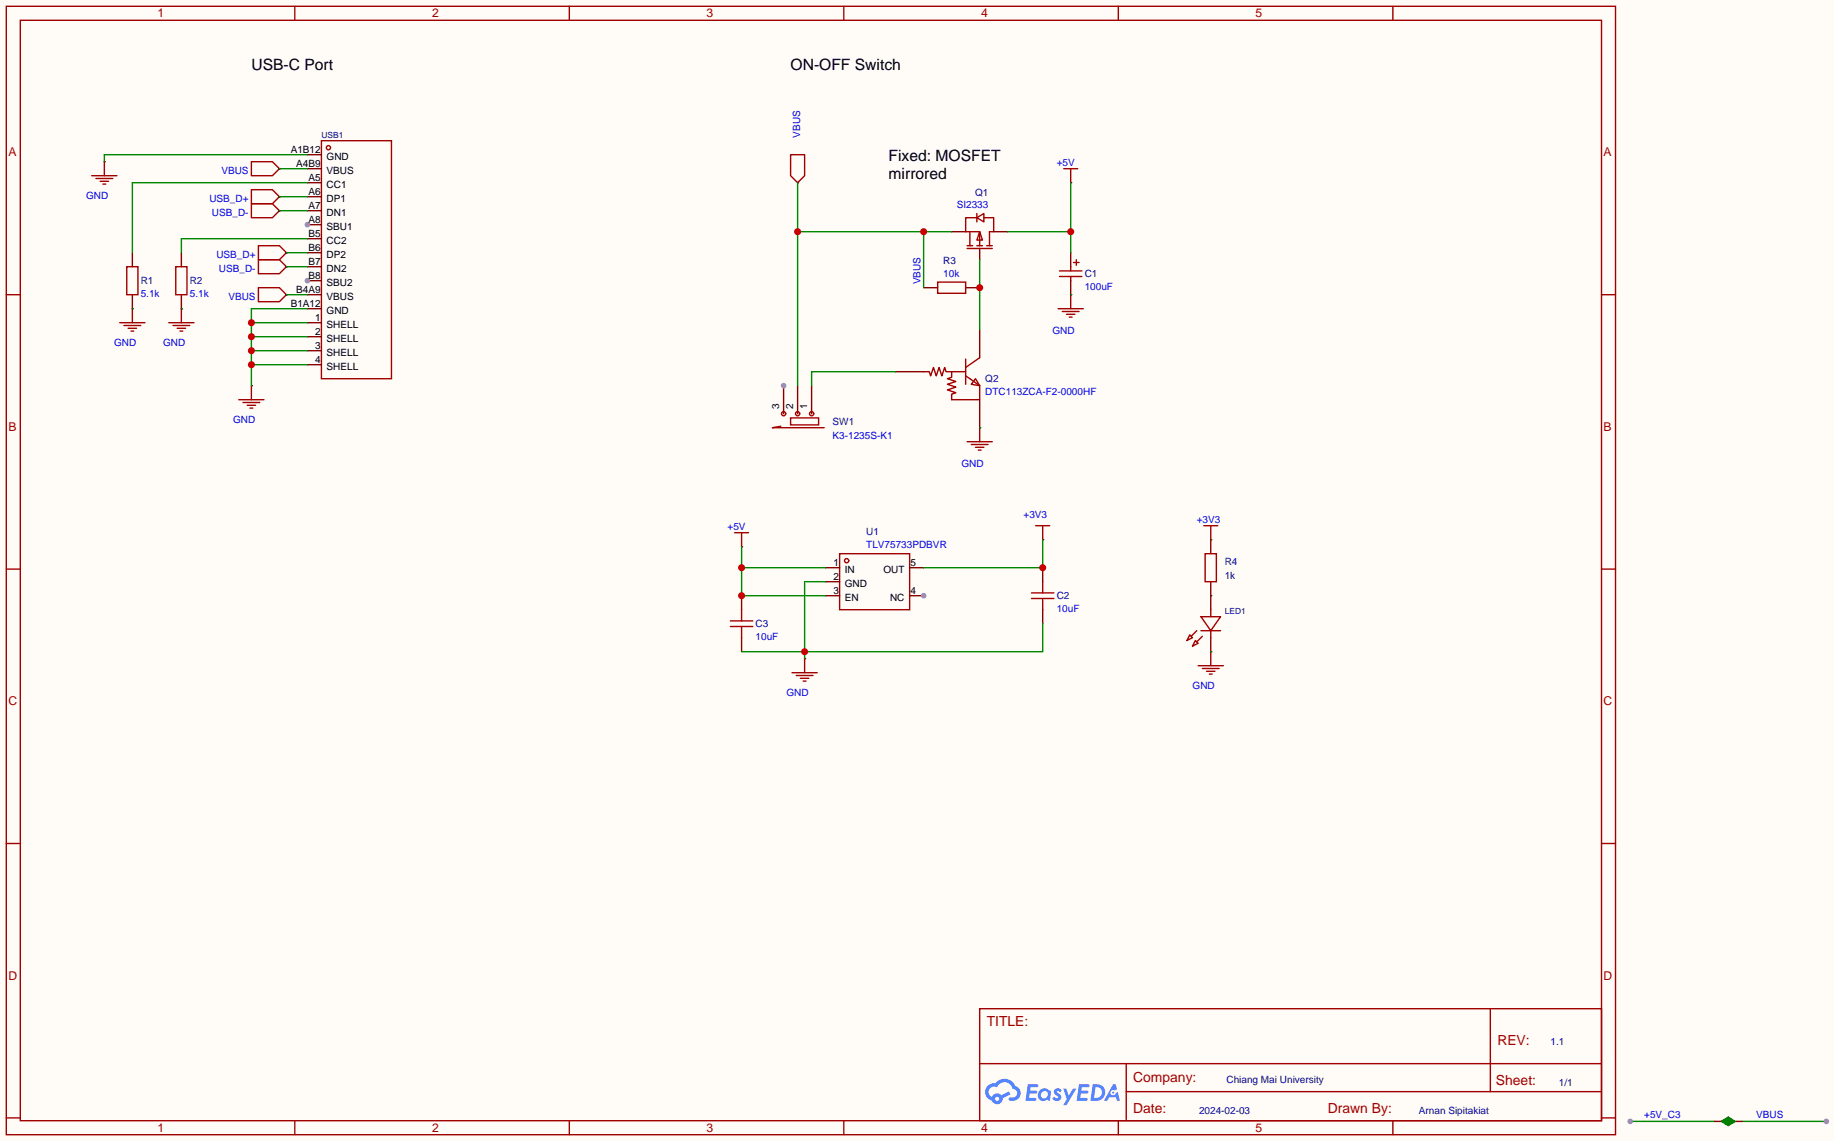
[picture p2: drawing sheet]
<svg xmlns="http://www.w3.org/2000/svg" width="333mm" height="207mm" viewBox="0 0 333 207" stroke-linecap="round" stroke-linejoin="round" font-family="sans-serif">
<path d="M0 0h332.6v207h-332.6z" fill="#fffcf7"/>
<g fill="none" stroke="#a10000" stroke-width=".25">
<path d="M1.1 1.1h291.9v204.8h-291.9zM3.7 3.7h286.7v199.6h-286.7zM53.5 1.1v2.6M103.3 1.1v2.6M153 1.1v2.6M202.8 1.1v2.6M252.6 1.1v2.6M1.1 53.5h2.6M290.4 53.5h2.6M1.1 103.3h2.6M290.4 103.3h2.6M1.1 153h2.6"/>
<path d="M290.4 153h2.6M177.7 183h112.7v20.3h-112.7zM177.7 193h112.7M204.2 198.1h86.2M204.2 193v10.1M270.3 183v15.1M1.1 202.8h2.6M53.5 203.3v2.6M103.3 203.3v2.6M153 203.3v2.6M202.8 203.3v2.6M252.6 203.3v2.6"/>
<path d="M290.4 202.8h2.6"/>
</g>
<g fill="#5487ff">
<path d="M191.3 197.6l.5-.2 .4 .1 .3 .3-.2 .4a.33 .33 0 0 0-.3-.3 .33 .33 0 0 0-.3 .2v.1a.89 .89 0 0 1 .6 1.3 1 1 0 0 1-1.5-.1l.4-.4 .5 .3 .2-.1v-.2a.88 .88 0 0 1-.6-1.4z"/>
<path d="M192.8 197.5h.6l.4 1.3 .8-1.3h.6l-1.8 3h-.6l.7-1.1z"/>
<path d="M186.4 196.7h.8a1.1 1.1 0 0 1 1.1 .2l-.1 .3-1.3 .1-.1 .6h1.1l.2 .2-.3 .3h-1.1l-.1 .8h1.2l.1 .4-.2 .1h-1.7z"/>
<path d="M195.7 196.7h.8a1.11 1.11 0 0 1 1.1 .2 .26 .26 0 0 1-.3 .4h-1.1l-.1 .6h1.1l.2 .2-.3 .3h-1.1l-.1 .8h1.2l.1 .4-.2 .1h-1.7z"/>
<path d="M201.9 196.7h.5l.2 .9-.4 .3a.5 .5 0 0 0-.8 .1 .5 .5 0 0 0 .3 .7 .5 .5 0 0 0 .7-.4l.3-.2 .4 1.6h-.5l-.2-.6h-1.2l-.4 .6h-.6z"/>
<path d="M198.2 196.7l-.4 3h.9a1.51 1.51 0 0 0 1.7-1.5 1.51 1.51 0 0 0-1.7-1.5zM198.7 197.2a1 1 0 0 1 1.2 1.1 1 1 0 0 1-1.3 .9h-.2z"/>
<path d="M188.7 197.7a1.07 1.07 0 0 0-.3 1.6 1.07 1.07 0 0 0 1.5 .2l.5 .2 .2-1.6-.1-.2-.3-.1a1.02 1.02 0 0 0-1.5-.1zM188.7 198.6a.67 .67 0 0 1 1.3 0 .67 .67 0 0 1-1.3 0z"/>
<path d="M179.1 197a1.58 1.58 0 0 0 .8 2.7 1.01 1.01 0 0 0 1.1 .6 1.01 1.01 0 0 0 .9-1l1.4-.8-.3-.5-1.4 .7a1.03 1.03 0 0 0-1.7 .3 1 1 0 0 1-.5-1.4 1 1 0 0 1 1.4-.3 1.49 1.49 0 0 1 1.6-1 1.49 1.49 0 0 1 1.3 1.3 .82 .82 0 0 1 .7 1 .82 .82 0 0 1-1.2 .5 .31 .31 0 0 0-.3 .3 .31 .31 0 0 0 .3 .3 1.43 1.43 0 0 0 1.8-.9 1.43 1.43 0 0 0-.9-1.8 2.09 2.09 0 0 0-3.6-.5l-.8 .1zM180.5 199.4a.39 .39 0 0 1 .7 0 .39 .39 0 0 1-.7 0z"/>
<circle cx="201.9" cy="198.2" r=".19"/>
</g>
<path d="M142.1 70v5.1M144.7 70v5.1M147.2 70v5.1" fill="none" stroke="#870000" stroke-width=".25"/>
<circle cx="142.1" cy="70" r=".51" fill="#999"/>
<g fill="none" stroke="#a10000" stroke-width=".25">
<path d="M143.4 28.1h2.5v3.8l-1.2 1.2-1.3-1.2zM192.9 30.6h2.6M194.2 30.6v2.5M170.1 51.2h5v2h-5zM191.9 56h4.6M192.7 56.5h3M193.4 57h1.5M193.9 57.5h.5M194.2 53.5v2.5M141.6 77.3l-1.5 .3h9.4M143.4 75.8h5.1v1.3h-5.1zM177.7 77.6v2.5"/>
<path d="M175.4 80.1h4.6M176.1 80.6h3.1M176.9 81.2h1.5M177.4 81.7h.5M152.3 100.5h12.7v10.1h-12.7z"/>
<circle cx="142.1" cy="75.1" r=".38"/>
<circle cx="144.7" cy="75.1" r=".38"/>
<circle cx="147.2" cy="75.1" r=".38"/>
<circle cx="153.5" cy="101.7" r=".38"/>
</g>
<path d="M144.7 33.1h.1M194.2 33.1h.1M167.5 52.2h2.6M175.1 52.2h2.6M194.2 53.5h.1M177.7 77.6h.1M149.7 103h2.6M149.7 105.5h2.6M149.7 108.1h2.6M165 108.1h2.5" fill="none" stroke="#870000" stroke-width=".25"/>
<circle cx="167.5" cy="108.1" r=".51" fill="#999"/>
<g fill="none" stroke="#870000" stroke-width=".25">
<path d="M172.6 42h2.5M177.7 45.1v2M177.7 59.8v5.1M180.2 42h2.6M194.2 45.8v2.6M194.2 50.9v2.6M162.4 67.4h5.1M177.7 72.5v5.1M134.5 99.2h.1M189.1 97.9h.1M134.5 108.1v2.5M134.5 115.7v2.5"/>
<path d="M145.9 119.5h.1M165 103h2.5M189.1 103v2.5M189.1 110.6v2.6"/>
</g>
<g fill="none" stroke="#a10000" stroke-width=".25">
<path d="M177.2 39.5l1.2-.8v1.6zM177.2 39.5h-2.1v2.5h2.6v2.6M177.2 38.7v1.6M178.4 39.5h1.8v2.5h-.7v2.6M175.4 45.1h4.6M175.4 44.6h1M175.9 42v2.6M177.2 44.6h1M177.7 42l.5 1.6h-1zM178.9 44.6h1.1M192.2 49.1h4M192.2 50.2h4"/>
<path d="M194.2 48.4v.7M194.2 50.2v.7M194.7 47.6h1M195.2 47.1v1M167.5 67.4h1l.3 .8 .5-1.5 .5 1.5 .5-1.5 .5 1.5 .5-1.5 .3 .7h3.5M172.6 67.4v1.1l-.8 .2 1.6 .5-1.6 .5 1.6 .5-1.6 .5 1.6 .5-.8 .3v1h5.1v-2.5l-2.6-1.8M175.1 65.2v4.5M176.9 68.7l.8 1.3-1.6-.3zM177.7 64.9l-2.6 1.8M133.2 96.6h2.6M134.5 96.6v2.6M187.8 95.4h2.6"/>
<path d="M189.1 95.4v2.5M132.5 113.7h4M132.5 112.6h4M134.5 110.6v2M134.5 113.7v2M145.9 119.5v2.5M187.1 108.6h4M187.1 107.6h4M189.1 105.5v2.1M189.1 108.6v2M143.6 122h4.6M144.4 122.6h3"/>
<path d="M145.2 123.1h1.5M145.7 123.6h.5"/>
</g>
<path d="M177.7 47.1v12.7" fill="none" stroke="#008700" stroke-width=".25"/>
<circle cx="177.7" cy="52.2" r=".63" fill="#c00"/>
<path d="M144.7 33.1v36.9M144.7 42h27.9M167.5 42v10.2" fill="none" stroke="#008700" stroke-width=".25"/>
<g fill="#c00">
<circle cx="144.7" cy="42" r=".63"/>
<circle cx="167.5" cy="42" r=".63"/>
</g>
<path d="M194.2 33.1v12.7M182.8 42h11.4" fill="none" stroke="#008700" stroke-width=".25"/>
<circle cx="194.2" cy="42" r=".63" fill="#c00"/>
<path d="M134.5 99.2v8.9h15.2M134.5 103h15.2" fill="none" stroke="#008700" stroke-width=".25"/>
<g fill="#c00">
<circle cx="134.5" cy="103" r=".63"/>
<circle cx="134.5" cy="108.1" r=".63"/>
</g>
<path d="M149.7 105.5h-3.8v14M189.1 113.2v5h-54.6" fill="none" stroke="#008700" stroke-width=".25"/>
<circle cx="145.9" cy="118.2" r=".63" fill="#c00"/>
<path d="M189.1 97.9v5.1h-21.6" fill="none" stroke="#008700" stroke-width=".25"/>
<circle cx="189.1" cy="103" r=".63" fill="#c00"/>
<path d="M194.2 53.5h.1M162.4 67.4h-15.2v2.6M177.7 77.6h.1M295.7 203.5h15.2" fill="none" stroke="#008700" stroke-width=".25"/>
<circle cx="295.7" cy="203.5" r=".51" fill="#999"/>
<path d="M316 203.5h15.2" fill="none" stroke="#008700" stroke-width=".25"/>
<circle cx="331.2" cy="203.5" r=".51" fill="#999"/>
<path d="M55.8 28.1h2.5M55.8 30.6h2.5M55.8 33.1h2.5M55.8 35.7h2.5M55.8 38.2h2.5M55.8 40.8h2.5M310.9 203.5h1.3M314.7 203.5h1.3" fill="none" stroke="#870000" stroke-width=".25"/>
<path d="M312.2 203.5l1.2-.8 1.3 .8-1.3 .7z" fill="#008000" stroke="#008000" stroke-width=".25"/>
<g fill="none" stroke="#a10000" stroke-width=".25">
<path d="M58.3 25.5h12.7v43.2h-12.7z"/>
<circle cx="59.6" cy="26.8" r=".38"/>
</g>
<circle cx="55.8" cy="40.8" r=".51" fill="#999"/>
<path d="M55.8 43.3h2.5M55.8 45.8h2.5M55.8 48.4h2.5M55.8 50.9h2.5" fill="none" stroke="#870000" stroke-width=".25"/>
<circle cx="55.8" cy="50.9" r=".51" fill="#999"/>
<path d="M55.8 53.5h2.5M55.8 56h2.5M55.8 58.5h2.5M45.6 70h.1M55.8 61.1h2.5M55.8 63.6h2.5M55.8 66.2h2.5" fill="none" stroke="#870000" stroke-width=".25"/>
<path d="M43.3 72.5h4.6M44.1 73h3M44.8 73.5h1.6M45.3 74h.5M45.6 70v2.5" fill="none" stroke="#a10000" stroke-width=".25"/>
<path d="M45.6 58.5h10.2M55.8 56h-10.2v14M45.6 66.2h10.2M45.6 63.6h10.2M45.6 61.1h10.2" fill="none" stroke="#008700" stroke-width=".25"/>
<g fill="#c00">
<circle cx="45.6" cy="66.2" r=".63"/>
<circle cx="45.6" cy="63.6" r=".63"/>
<circle cx="45.6" cy="61.1" r=".63"/>
<circle cx="45.6" cy="58.5" r=".63"/>
</g>
<g fill="none" stroke="#a10000" stroke-width=".25">
<path d="M16.6 31.9h4.6M17.4 32.4h3M18.2 32.9h1.5M18.7 33.4h.5M18.9 29.3v2.6M45.6 29.3h3.8l1.3 1.3-1.3 1.3h-3.8zM45.6 34.4h3.8l1.3 1.3-1.3 1.3h-3.8zM45.6 37h3.8l1.3 1.2-1.3 1.3h-3.8zM21.7 58.5h4.6M22.5 59.1h3M23 48.4h2v5.1h-2zM23.2 59.6h1.6"/>
<path d="M24 56v2.5M30.6 58.5h4.6M31.4 59.1h3M31.9 48.4h2v5.1h-2zM32.1 59.6h1.6M32.9 56v2.5M46.9 52.2h3.8l1.2 1.3-1.2 1.2h-3.8zM46.9 44.6h3.8l1.2 1.2-1.2 1.3h-3.8zM46.9 47.1h3.8l1.2 1.3-1.2 1.3h-3.8zM23.7 60.1h.6M32.6 60.1h.5M218.3 95.4h2.6"/>
<path d="M219.6 95.4v2.5M215.8 115.2l.5 .5-1 .5zM216.8 116.2l.5 .5-1 .5zM217 114.4l-1 1M217.8 111.9h3.6l-1.8 2.5zM217.8 114.4h3.6M218.1 115.4l-1.1 1.1M218.6 100.5h2v5h-2zM219.6 110.6v1.3M219.6 114.4v1.3M219.6 118.2v2.6M217.3 120.8h4.6"/>
<path d="M218.1 121.3h3M218.8 121.8h1.5M219.3 122.3h.5"/>
</g>
<g fill="none" stroke="#870000" stroke-width=".25">
<path d="M18.9 29.3h.1M50.7 30.6h.1M50.7 35.7h.1M50.7 38.2h.1M24 56h.1M24 45.8v2.6M24 53.5v2.5M32.9 56h.1M32.9 45.8v2.6M32.9 53.5v2.5M51.9 53.5h.1M51.9 45.8h.1"/>
<path d="M51.9 48.4h.1M219.6 97.9h.1M219.6 97.9v2.6M219.6 118.2h.1M219.6 105.5v5.1M219.6 115.7v2.5"/>
</g>
<g fill="none" stroke="#008700" stroke-width=".25">
<path d="M50.7 30.6h5.1M50.7 35.7h5.1M50.7 38.2h5.1M55.8 33.1h-31.8v12.7M55.8 28.1h-36.9v1.2M24 56h.1M32.9 56h.1M51.9 53.5h3.9M51.9 45.8h3.9M51.9 48.4h3.9M55.8 43.3h-22.9v2.5M219.6 97.9h.1"/>
<path d="M219.6 118.2h.1M219.6 108.1h.1"/>
</g>
<g font-size="2.8">
<text x="45.6" y="12.7">USB-C Port</text>
<text x="143.4" y="12.7">ON-OFF Switch</text>
<text x="161.2" y="29.2">Fixed: MOSFET</text>
<text x="161.2" y="32.4">mirrored</text>
</g>
<g font-size="2.5" fill="#a00000">
<text x="178.9" y="186.2">TITLE:</text>
<text x="271.6" y="189.5">REV:</text>
<text x="205.5" y="196.4">Company:</text>
<text x="271.3" y="196.8">Sheet:</text>
<text x="205.5" y="201.9">Date:</text>
<text x="240.8" y="202">Drawn By:</text>
</g>
<g font-size="2.2" fill="#a00000">
<text x="28.6" y="3.1">1</text>
<text x="78.4" y="3.1">2</text>
<text x="128.1" y="3.1">3</text>
<text x="177.9" y="3.1">4</text>
<text x="227.7" y="3.1">5</text>
<text x="1.5" y="28.4">A</text>
<text x="290.8" y="28.4">A</text>
<text x="1.5" y="78.2">B</text>
<text x="290.8" y="78.2">B</text>
<text x="1.5" y="127.9">C</text>
<text x="290.8" y="127.9">C</text>
<text x="1.5" y="177.7">D</text>
<text x="290.8" y="177.7">D</text>
<text x="28.6" y="205.3">1</text>
<text x="78.4" y="205.3">2</text>
<text x="128.1" y="205.3">3</text>
<text x="177.9" y="205.3">4</text>
<text x="227.7" y="205.3">5</text>
</g>
<g font-size="1.8">
<text x="52.7" y="27.8">A1B12</text>
<text x="59.2" y="29">GND</text>
<text x="53.7" y="30.3">A4B9</text>
<text x="55.9" y="32.8">A5</text>
<text x="55.9" y="35.4">A6</text>
<text x="59.2" y="31.6">VBUS</text>
<text x="59.2" y="34.1">CC1</text>
<text x="55.9" y="37.9">A7</text>
<text x="55.9" y="40.5">A8</text>
<text x="59.2" y="36.6">DP1</text>
<text x="59.2" y="39.2">DN1</text>
<text x="59.2" y="41.7">SBU1</text>
<text x="55.9" y="43">B5</text>
<text x="55.9" y="45.5">B6</text>
<text x="59.2" y="44.3">CC2</text>
<text x="59.2" y="46.8">DP2</text>
<text x="53.7" y="53.2">B4A9</text>
<text x="55.9" y="48.1">B7</text>
<text x="55.9" y="50.6">B8</text>
<text x="59.2" y="49.3">DN2</text>
<text x="59.2" y="51.9">SBU2</text>
<text x="52.7" y="55.7">B1A12</text>
<text x="57.2" y="58.2">1</text>
<text x="59.2" y="54.4">VBUS</text>
<text x="59.2" y="57">GND</text>
<text x="59.2" y="59.5">SHELL</text>
<text x="57.2" y="60.8">2</text>
<text x="57.2" y="63.3">3</text>
<text x="57.2" y="65.9">4</text>
<text x="59.2" y="62">SHELL</text>
<text x="59.2" y="64.6">SHELL</text>
<text x="59.2" y="67.1">SHELL</text>
<text x="141.3" y="74.3" transform="rotate(-90 141.3 74.3)">3</text>
<text x="143.9" y="74.3" transform="rotate(-90 143.9 74.3)">2</text>
<text x="146.4" y="74.3" transform="rotate(-90 146.4 74.3)">1</text>
<text x="151.1" y="102.7">1</text>
<text x="151.1" y="105.2">2</text>
<text x="151.1" y="107.8">3</text>
<text x="153.2" y="104">IN</text>
<text x="153.2" y="106.5">GND</text>
<text x="160.2" y="104">OUT</text>
<text x="165.1" y="107.8">4</text>
<text x="165.1" y="102.7">5</text>
<text x="153.2" y="109">EN</text>
<text x="161.4" y="109">NC</text>
</g>
<g font-size="1.8" fill="#00f">
<text x="145.1" y="25" transform="rotate(-90 145.1 25)">VBUS</text>
<text x="40.1" y="31.5">VBUS</text>
<text x="191.6" y="30.2">+5V</text>
<text x="15.6" y="36">GND</text>
<text x="38" y="36.6">USB_D+</text>
<text x="38.4" y="39.2">USB_D-</text>
<text x="173.5" y="37.8">SI2333</text>
<text x="39.2" y="46.8">USB_D+</text>
<text x="25.5" y="53.8">5.1k</text>
<text x="34.4" y="53.8">5.1k</text>
<text x="39.7" y="49.3">USB_D-</text>
<text x="167" y="51.6" transform="rotate(-90 167 51.6)">VBUS</text>
<text x="171.1" y="50.2">10k</text>
<text x="196.7" y="52.5">100uF</text>
<text x="41.4" y="54.4">VBUS</text>
<text x="20.7" y="62.7">GND</text>
<text x="29.6" y="62.7">GND</text>
<text x="190.9" y="60.5">GND</text>
<text x="178.7" y="71.6">DTC113ZCA-F2-0000HF</text>
<text x="42.3" y="76.7">GND</text>
<text x="151" y="79.6">K3-1235S-K1</text>
<text x="174.4" y="84.6">GND</text>
<text x="185.6" y="94">+3V3</text>
<text x="217" y="94.8">+3V3</text>
<text x="132" y="96.2">+5V</text>
<text x="157.1" y="99.4">TLV75733PDBVR</text>
<text x="191.6" y="111">10uF</text>
<text x="137" y="116.1">10uF</text>
<text x="216.3" y="124.9">GND</text>
<text x="142.6" y="126.2">GND</text>
<text x="298.2" y="202.9">+5V_C3</text>
<text x="318.5" y="202.9">VBUS</text>
</g>
<g font-size="1.8" fill="#000080">
<text x="176.8" y="35.5">Q1</text>
<text x="171.1" y="47.9">R3</text>
<text x="25.5" y="51.5">R1</text>
<text x="34.4" y="51.5">R2</text>
<text x="196.7" y="50.3">C1</text>
<text x="178.7" y="69.3">Q2</text>
<text x="151" y="77.1">SW1</text>
<text x="157.1" y="97">U1</text>
<text x="222.1" y="102.5">R4</text>
<text x="222.1" y="105">1k</text>
<text x="137" y="113.8">C3</text>
<text x="191.6" y="108.7">C2</text>
<text x="281.2" y="189.6">1.1</text>
<text x="222.4" y="196.5">Chiang Mai University</text>
<text x="282.7" y="197">1/1</text>
<text x="217.5" y="202.1">2024-02-03</text>
<text x="257.3" y="202">Arnan Sipitakiat</text>
</g>
<g font-size="1.5" fill="#000080">
<text x="58.3" y="25">USB1</text>
<text x="222.1" y="111.3">LED1</text>
</g>
</svg>
